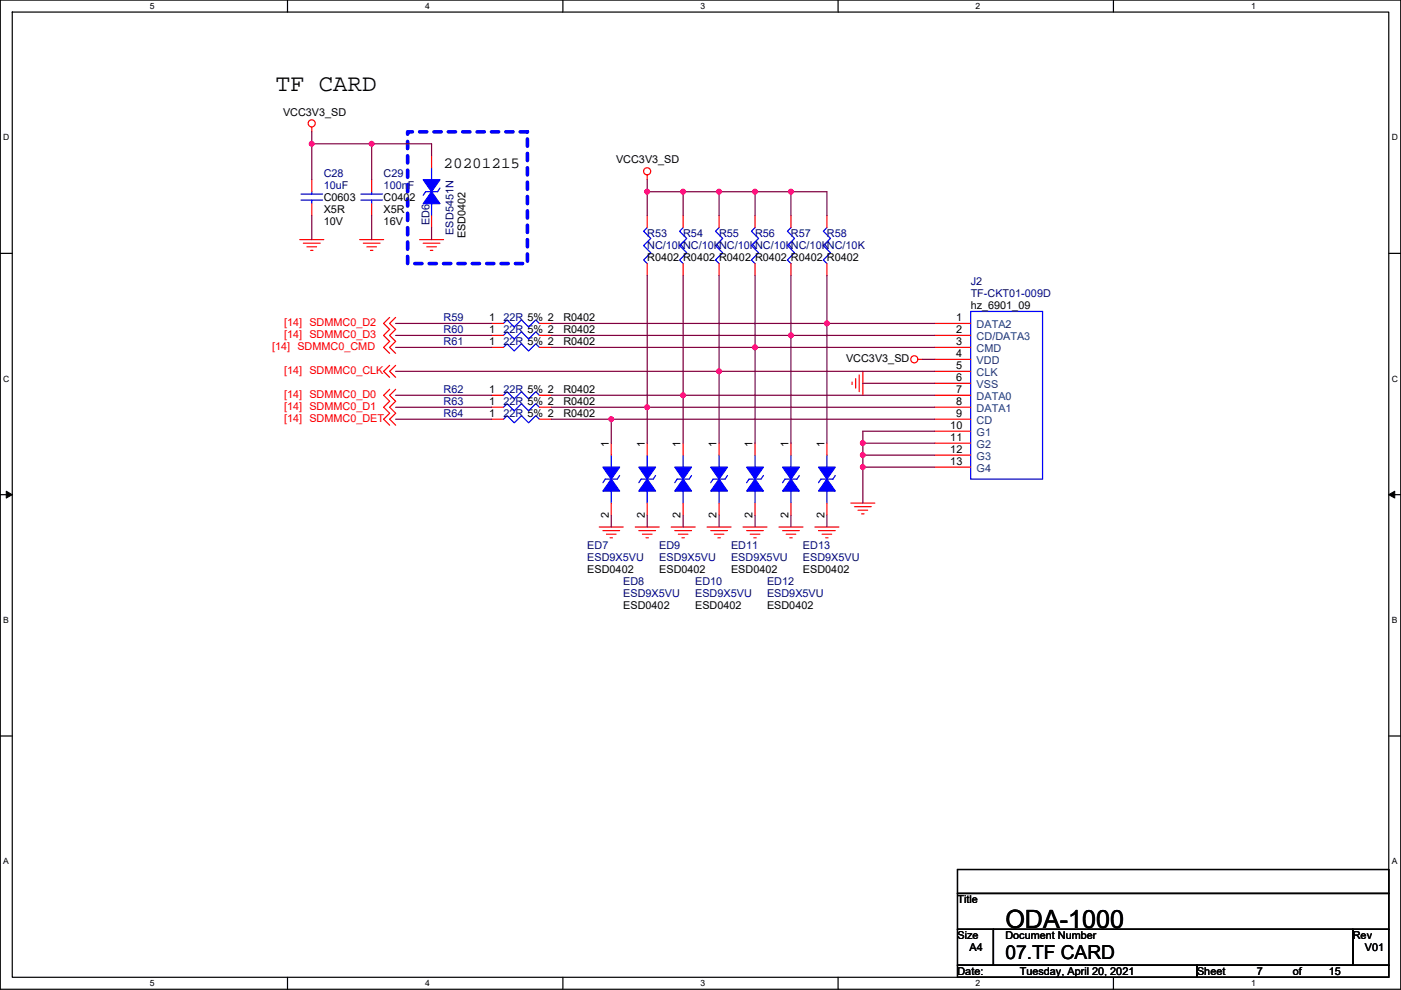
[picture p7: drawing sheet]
<svg xmlns="http://www.w3.org/2000/svg" width="297mm" height="210mm" viewBox="0 0 297 210" stroke-linecap="round" stroke-linejoin="round" font-family="sans-serif">
<path d="M.1 0h296.9v209.8h-296.9zM2.6 2.6h291.8v204.7h-291.8z" fill="none" stroke="#000" stroke-width=".25"/>
<g fill="#fff">
<path d="M31.8 .3h1v2h-1z"/>
<path d="M31.8 207.5h1v2.1h-1z"/>
</g>
<path d="M61 0v2.6M61 207.3v2.5" fill="none" stroke="#000" stroke-width=".25"/>
<g fill="#fff">
<path d="M90.1 .3h1v2h-1z"/>
<path d="M90.1 207.5h1v2.1h-1z"/>
</g>
<path d="M119.3 0v2.6M119.3 207.3v2.5" fill="none" stroke="#000" stroke-width=".25"/>
<g fill="#fff">
<path d="M148.5 .3h1v2h-1z"/>
<path d="M148.5 207.5h1v2.1h-1z"/>
</g>
<path d="M177.7 0v2.6M177.7 207.3v2.5" fill="none" stroke="#000" stroke-width=".25"/>
<g fill="#fff">
<path d="M206.9 .3h1v2h-1z"/>
<path d="M206.9 207.5h1v2.1h-1z"/>
</g>
<path d="M236.1 0v2.6M236.1 207.3v2.5" fill="none" stroke="#000" stroke-width=".25"/>
<g fill="#fff">
<path d="M265.2 .3h1v2h-1z"/>
<path d="M265.2 207.5h1v2.1h-1z"/>
<path d="M.7 28.2h1.3v2h-1.3z"/>
<path d="M295.1 28.2h1.3v2h-1.3z"/>
<path d="M.7 79.3h1.3v2.1h-1.3z"/>
<path d="M295.1 79.3h1.3v2.1h-1.3z"/>
</g>
<path d="M.1 53.7h2.5M294.4 53.7h2.6" fill="none" stroke="#000" stroke-width=".25"/>
<g fill="#fff">
<path d="M.7 130.5h1.2v2h-1.2z"/>
<path d="M295.1 130.5h1.2v2h-1.2z"/>
</g>
<path d="M.1 104.9h2.5M294.4 104.9h2.6" fill="none" stroke="#000" stroke-width=".25"/>
<path d="M1.3 104.2l1.3 .7-1.3 .7zM294.4 104.9l1.3-.7v1.4z" fill="#000" stroke="#000" stroke-width=".21"/>
<g fill="#fff">
<path d="M.7 181.7h1.2v2h-1.2z"/>
<path d="M295.1 181.7h1.2v2h-1.2z"/>
</g>
<path d="M.1 156.1h2.5M294.4 156.1h2.6M203 184.4h91.4v5.1h-91.4zM203 189.5h91.4v7.6h-91.4zM203 197.1h7.6v7.6h-7.6zM210.6 197.1h76.2v7.6h-76.2zM286.8 197.1h7.6v7.6h-7.6zM203 204.7h50.8v2.6h-50.8zM253.8 204.7h40.6v2.6h-40.6z" fill="none" stroke="#000" stroke-width=".25"/>
<path d="M86.4 28h25.4v27.9h-25.4z" fill="none" stroke="#00f" stroke-width=".76" stroke-dasharray="1.5 1.5"/>
<g fill="none" stroke="#f00" stroke-width=".25">
<path d="M66.1 26.9v1.1M66.1 38.1v2.6M78.8 38.1v2.6M91.5 33v2.6M137.2 37.1v1M63.6 50.8h5M64.3 51.6h3.6M65.1 52.3h2M65.8 53.1h.6M66.1 43.2v2.5M76.3 50.8h5M77 51.6h3.6"/>
<path d="M77.8 52.3h2M78.5 53.1h.6M78.8 43.2v2.5M89 50.8h5M89.7 51.6h3.6M90.5 52.3h2M91.2 53.1h.6M91.5 45.7v2.6M137.2 55.9v2.5M137.2 45.7v2.6M144.8 55.9v2.5M144.8 45.7v2.6"/>
<path d="M152.5 55.9v2.5M152.5 45.7v2.6M160.1 55.9v2.5M160.1 45.7v2.6M167.7 55.9v2.5M167.7 45.7v2.6M175.3 55.9v2.5M175.3 45.7v2.6M82.6 67.3l-1.3 1.3 1.3 1.3-1.3 1.2 1.3 1.3-1.3 1.3 1.3 1.3M82.6 77.5l-1.3 1.3 1.3 1.2M83.9 67.3l-1.3 1.3 1.3 1.3-1.3 1.2 1.3 1.3-1.3 1.3 1.3 1.3M83.9 77.5l-1.3 1.3 1.3 1.2"/>
<path d="M104.2 73.7h2.5M104.2 71.1h2.5M104.2 68.6h2.5M114.4 73.7h2.5M114.4 71.1h2.5M114.4 68.6h2.5M182.2 79.5v3.6M182.9 78.8v5M194.6 76.2h1M198.2 71.1h7.6M198.2 73.7h7.6M198.2 76.2h7.6"/>
<path d="M198.2 78.8h7.6M198.2 68.6h7.6M82.6 82.6l-1.3 1.2 1.3 1.3-1.3 1.3 1.3 1.3-1.3 1.2 1.3 1.3M83.9 82.6l-1.3 1.2 1.3 1.3-1.3 1.3 1.3 1.3-1.3 1.2 1.3 1.3M104.2 88.9h2.5M104.2 83.8h2.5M104.2 86.4h2.5M114.4 88.9h2.5M114.4 83.8h2.5M114.4 86.4h2.5M129.6 94v2.5M137.2 94v2.5"/>
<path d="M144.8 94v2.5M152.5 94v2.5M160.1 94v2.5M167.7 94v2.5M175.3 94v2.5M180.7 81v.6M181.4 80.3v2M198.2 81.3h7.6M198.2 83.8h7.6M198.2 86.4h7.6M198.2 88.9h7.6M198.2 91.5h7.6"/>
<path d="M198.2 94h7.6M198.2 96.5h7.6M198.2 99.1h7.6M127.1 111.8h5M127.8 112.5h3.6M128.6 113.3h2M129.3 114.1h.6M129.6 106.7v2.5M134.7 111.8h5.1M135.4 112.5h3.6M136.2 113.3h2M137 114.1h.5"/>
<path d="M137.2 106.7v2.5M142.3 111.8h5.1M143.1 112.5h3.5M143.8 113.3h2.1M144.6 114.1h.5M144.8 106.7v2.5M149.9 111.8h5.1M150.7 112.5h3.5M151.4 113.3h2.1M152.2 114.1h.5M152.5 106.7v2.5M157.5 111.8h5.1"/>
<path d="M158.3 112.5h3.6M159.1 113.3h2M159.8 114.1h.5M160.1 106.7v2.5M165.2 111.8h5M165.9 112.5h3.6M166.7 113.3h2M167.4 114.1h.6M167.7 106.7v2.5M172.8 111.8h5.1M173.5 112.5h3.6M174.3 113.3h2"/>
<path d="M175.1 114.1h.5M175.3 106.7v2.5M180.4 106.7h5.1M181.2 107.5h3.5M181.9 108.2h2.1M182.7 109h.5"/>
<circle cx="66.1" cy="26.2" r=".76"/>
<circle cx="137.2" cy="36.3" r=".76"/>
<circle cx="193.8" cy="76.2" r=".76"/>
</g>
<g fill="none" stroke="#00f" stroke-width=".25">
<path d="M91.5 35.6v2.5M93.3 39.9l-.5 .8h-2.6l-.5 .7M63.8 42.4h4.6M63.8 41.2h4.6M66.1 40.7v.5M66.1 42.4v.8M76.5 42.4h4.6M76.5 41.2h4.6M78.8 40.7v.5M78.8 42.4v.8M91.5 43.2v2.5M137.2 48.3l-.7 .7 1.5 1.6-1.5 1.5 1.5 1.5-1.5 1.5 .7 .8"/>
<path d="M144.8 48.3l-.7 .7 1.5 1.6-1.5 1.5 1.5 1.5-1.5 1.5 .7 .8M152.5 48.3l-.8 .7 1.5 1.6-1.5 1.5 1.5 1.5-1.5 1.5 .8 .8M160.1 48.3l-.8 .7 1.5 1.6-1.5 1.5 1.5 1.5-1.5 1.5 .8 .8M167.7 48.3l-.8 .7 1.6 1.6-1.6 1.5 1.6 1.5-1.6 1.5 .8 .8M175.3 48.3l-.7 .7 1.5 1.6-1.5 1.5 1.5 1.5-1.5 1.5 .7 .8M106.7 73.7l.8-.8 1.5 1.5 1.6-1.5 1.5 1.5 1.5-1.5 .8 .8M106.7 71.1l.8-.7 1.5 1.5 1.6-1.5 1.5 1.5 1.5-1.5 .8 .7M106.7 68.6l.8-.8 1.5 1.6 1.6-1.6 1.5 1.6 1.5-1.6 .8 .8M205.8 66.1h15.2v35.5h-15.2zM106.7 88.9l.8-.7 1.5 1.5 1.6-1.5 1.5 1.5 1.5-1.5 .8 .7M106.7 83.8l.8-.7 1.5 1.5 1.6-1.5 1.5 1.5 1.5-1.5 .8 .7M106.7 86.4l.8-.8 1.5 1.5 1.6-1.5 1.5 1.5 1.5-1.5 .8 .8"/>
<path d="M129.6 96.5v2.6M137.2 96.5v2.6M144.8 96.5v2.6M152.5 96.5v2.6M160.1 96.5v2.6M167.7 96.5v2.6M175.3 96.5v2.6M129.6 104.2v2.5M131.4 100.9l-.5 .7h-2.6l-.5 .8M137.2 104.2v2.5M139 100.9l-.5 .7h-2.5l-.6 .8M144.8 104.2v2.5"/>
<path d="M146.6 100.9l-.5 .7h-2.5l-.5 .8M152.5 104.2v2.5M154.2 100.9l-.5 .7h-2.5l-.5 .8M160.1 104.2v2.5M161.9 100.9l-.5 .7h-2.6l-.5 .8M167.7 104.2v2.5M169.5 100.9l-.5 .7h-2.6l-.5 .8M175.3 104.2v2.5M177.1 100.9l-.5 .7h-2.6l-.5 .8"/>
</g>
<g fill="#00f" stroke="#00f" stroke-width=".25">
<path d="M127.8 99.1h3.6l-1.8 2.5z" fill-rule="evenodd"/>
<path d="M129.6 101.6l1.8 2.6h-3.6z" fill-rule="evenodd"/>
<path d="M173.5 99.1h3.6l-1.8 2.5z" fill-rule="evenodd"/>
<path d="M175.3 101.6l1.8 2.6h-3.6z" fill-rule="evenodd"/>
<path d="M135.4 99.1h3.6l-1.8 2.5z" fill-rule="evenodd"/>
<path d="M137.2 101.6l1.8 2.6h-3.6z" fill-rule="evenodd"/>
<path d="M89.7 38.1h3.6l-1.8 2.6z" fill-rule="evenodd"/>
<path d="M91.5 40.7l1.8 2.5h-3.6z" fill-rule="evenodd"/>
<path d="M143.1 99.1h3.5l-1.8 2.5z" fill-rule="evenodd"/>
<path d="M144.8 101.6l1.8 2.6h-3.5z" fill-rule="evenodd"/>
<path d="M150.7 99.1h3.5l-1.7 2.5z" fill-rule="evenodd"/>
<path d="M152.5 101.6l1.7 2.6h-3.5z" fill-rule="evenodd"/>
<path d="M158.3 99.1h3.6l-1.8 2.5z" fill-rule="evenodd"/>
<path d="M160.1 101.6l1.8 2.6h-3.6z" fill-rule="evenodd"/>
<path d="M165.9 99.1h3.6l-1.8 2.5z" fill-rule="evenodd"/>
<path d="M167.7 101.6l1.8 2.6h-3.6z" fill-rule="evenodd"/>
</g>
<g fill="none" stroke="#800040" stroke-width=".25">
<path d="M66.1 30.5v7.6M66.1 30.5h12.7M66.1 28v2.5M78.8 30.5h12.7v2.5M78.8 30.5v7.6M137.2 38.1v2.6M66.1 45.7v5.1M78.8 45.7v5.1M91.5 48.3v2.5M137.2 40.7v5M137.2 58.4v28M137.2 40.7h7.6"/>
<path d="M144.8 40.7v5M144.8 58.4v25.4M144.8 40.7h7.7M152.5 40.7v5M152.5 40.7h7.6M152.5 58.4v20.4M160.1 40.7v5M160.1 40.7h7.6M160.1 58.4v15.3M167.7 40.7v5M167.7 40.7h7.6v5M167.7 58.4v12.7"/>
<path d="M175.3 58.4v10.2M83.9 78.8h68.6M83.9 71.1h20.3M83.9 73.7h20.3M83.9 68.6h20.3M116.9 73.7h43.2M116.9 71.1h50.8M116.9 68.6h58.4M152.5 78.8h45.7M152.5 78.8v15.2M160.1 73.7h38.1M160.1 73.7v20.3"/>
<path d="M167.7 71.1h30.5M167.7 71.1v22.9M175.3 68.6h22.9M175.3 68.6v25.4M195.6 76.2h2.6M83.9 83.8h20.3M83.9 86.4h20.3M83.9 88.9h20.3M116.9 83.8h27.9M116.9 88.9h12.7M116.9 86.4h20.3M129.6 88.9v5.1"/>
<path d="M129.6 88.9h68.6M137.2 86.4h61M137.2 86.4v7.6M144.8 83.8v10.2M144.8 83.8h53.4M182.9 94v2.5M182.9 96.5v2.6M182.9 99.1v7.6M182.9 94h15.3M182.9 96.5h15.3M182.9 99.1h15.3M182.9 81.3h15.3"/>
<path d="M198.2 91.5h-15.3v2.5M129.6 109.2v2.6M137.2 109.2v2.6M144.8 109.2v2.6M152.5 109.2v2.6M160.1 109.2v2.6M167.7 109.2v2.6M175.3 109.2v2.6"/>
</g>
<g fill="#f0f" stroke="#f0f" stroke-width=".25">
<circle cx="137.2" cy="40.6" r=".5"/>
<circle cx="152.4" cy="40.6" r=".5"/>
<circle cx="144.8" cy="40.6" r=".5"/>
<circle cx="160.1" cy="40.6" r=".5"/>
<circle cx="167.7" cy="40.6" r=".5"/>
<circle cx="175.3" cy="68.6" r=".5"/>
<circle cx="167.7" cy="71.1" r=".5"/>
<circle cx="160.1" cy="73.7" r=".5"/>
<circle cx="152.4" cy="78.7" r=".5"/>
<circle cx="144.8" cy="83.8" r=".5"/>
<circle cx="137.2" cy="86.4" r=".5"/>
<circle cx="129.6" cy="88.9" r=".5"/>
<circle cx="182.9" cy="94" r=".5"/>
<circle cx="182.9" cy="96.5" r=".5"/>
<circle cx="182.9" cy="99.1" r=".5"/>
<circle cx="78.8" cy="30.5" r=".5"/>
<circle cx="66.1" cy="30.5" r=".5"/>
</g>
<text font-size="5.3" x="213.2" y="196.8">ODA-1000</text>
<text font-size="5.1" x="58.5" y="19.3">TF CARD</text>
<text font-size="4.1" x="213.2" y="203.3">07.TF CARD</text>
<text font-size="3.3" x="94" y="35.7">20201215</text>
<g font-size="2.3">
<text x="60" y="24.7">VCC3V3_SD</text>
<text x="130.6" y="34.6">VCC3V3_SD</text>
<text x="68.6" y="42.7">C0603</text>
<text x="68.6" y="45.3">X5R</text>
<text x="68.6" y="47.8">10V</text>
<text x="81.3" y="42.7">C0402</text>
<text x="81.3" y="45.3">X5R</text>
<text x="81.3" y="47.8">16V</text>
<text x="98.7" y="50.6" transform="rotate(-90 98.7 50.6)">ESD0402</text>
<text x="137.2" y="55.4">R0402 R0402 R0402 R0402 R0402 R0402</text>
<text x="205.8" y="65.6">hz_6901_09</text>
<text x="103.7" y="70.6">1</text>
<text x="103.7" y="68.1">1</text>
<text x="119.4" y="70.7">R0402</text>
<text x="119.4" y="68.1">R0402</text>
<text x="202.8" y="70.6">2</text>
<text x="202.8" y="68.1">1</text>
<text x="103.7" y="73.2">1</text>
<text x="119.4" y="73.2">R0402</text>
<text x="179.4" y="76.8">VCC3V3_SD</text>
<text x="202.8" y="73.2">3</text>
<text x="202.8" y="75.7">4</text>
<text x="103.7" y="83.3">1</text>
<text x="119.4" y="83.4">R0402</text>
<text x="202.8" y="78.2">5</text>
<text x="202.8" y="80.8">6</text>
<text x="202.8" y="83.3">7</text>
<text x="103.7" y="88.4">1</text>
<text x="103.7" y="85.9">1</text>
<text x="119.4" y="88.4">R0402</text>
<text x="119.4" y="85.9">R0402</text>
<text x="202.8" y="85.9">8</text>
<text x="202.8" y="88.4">9</text>
<text x="129.1" y="94.8" transform="rotate(-90 129.1 94.8)">1</text>
<text x="136.7" y="94.8" transform="rotate(-90 136.7 94.8)">1</text>
<text x="144.3" y="94.8" transform="rotate(-90 144.3 94.8)">1</text>
<text x="151.9" y="94.8" transform="rotate(-90 151.9 94.8)">1</text>
<text x="159.6" y="94.8" transform="rotate(-90 159.6 94.8)">1</text>
<text x="167.2" y="94.8" transform="rotate(-90 167.2 94.8)">1</text>
<text x="174.8" y="94.8" transform="rotate(-90 174.8 94.8)">1</text>
<text x="201.5" y="90.9">10</text>
<text x="201.5" y="93.5">11</text>
<text x="201.5" y="96">12</text>
<text x="201.5" y="98.6">13</text>
<text x="129.1" y="109.8" transform="rotate(-90 129.1 109.8)">2</text>
<text x="136.7" y="109.8" transform="rotate(-90 136.7 109.8)">2</text>
<text x="144.3" y="109.8" transform="rotate(-90 144.3 109.8)">2</text>
<text x="151.9" y="109.8" transform="rotate(-90 151.9 109.8)">2</text>
<text x="159.6" y="109.8" transform="rotate(-90 159.6 109.8)">2</text>
<text x="167.2" y="109.8" transform="rotate(-90 167.2 109.8)">2</text>
<text x="174.8" y="109.8" transform="rotate(-90 174.8 109.8)">2</text>
<text x="124.5" y="121.5">ESD0402</text>
<text x="139.8" y="121.5">ESD0402</text>
<text x="155" y="121.5">ESD0402</text>
<text x="170.2" y="121.5">ESD0402</text>
<text x="132.1" y="129.1">ESD0402</text>
<text x="147.4" y="129.1">ESD0402</text>
<text x="162.6" y="129.1">ESD0402</text>
<text x="203" y="191.6">Title</text>
<text x="203" y="199.2">Size</text>
<text x="205.5" y="201.7">A4</text>
<text x="213.2" y="199.2">Document Number</text>
<text x="286.8" y="199.2">Rev</text>
<text x="289.4" y="201.7">V01</text>
<text x="203" y="206.8">Date:</text>
<text x="216.2" y="206.8">Tuesday, April 20, 2021</text>
<text x="253.8" y="206.8">Sheet</text>
<text x="266.5" y="206.8">7</text>
<text x="274.1" y="206.8">of</text>
<text x="281.7" y="206.8">15</text>
</g>
<g font-size="2.3" fill="#000080">
<text x="68.6" y="37.6">C28</text>
<text x="68.6" y="40.2">10uF</text>
<text x="81.3" y="37.6">C29</text>
<text x="81.3" y="40.2">100nF</text>
<text x="91.1" y="47.8" transform="rotate(-90 91.1 47.8)">ED6</text>
<text x="96.2" y="49.8" transform="rotate(-90 96.2 49.8)">ESD5451N</text>
<text x="137.2" y="50.3">R53</text>
<text x="137.2" y="52.9">NC/10KNC/10KNC/10KNC/10KNC/10KNC/10K</text>
<text x="144.8" y="50.3">R54</text>
<text x="152.5" y="50.3">R55</text>
<text x="160.1" y="50.3">R56</text>
<text x="167.7" y="50.3">R57</text>
<text x="175.3" y="50.3">R58</text>
<text x="205.8" y="60.5">J2</text>
<text x="205.8" y="63">TF-CKT01-009D</text>
<text x="94" y="70.7">R60</text>
<text x="94" y="68.1">R59</text>
<text x="106.7" y="70.7">22R 5% 2</text>
<text x="106.7" y="68.1">22R 5% 2</text>
<text x="94" y="73.2">R61</text>
<text x="106.7" y="73.2">22R 5% 2</text>
<text x="94" y="83.4">R62</text>
<text x="106.7" y="83.4">22R 5% 2</text>
<text x="94" y="88.4">R64</text>
<text x="94" y="85.9">R63</text>
<text x="106.7" y="88.4">22R 5% 2</text>
<text x="106.7" y="85.9">22R 5% 2</text>
<text x="124.5" y="116.4">ED7</text>
<text x="124.5" y="118.9">ESD9X5VU</text>
<text x="139.8" y="116.4">ED9</text>
<text x="139.8" y="118.9">ESD9X5VU</text>
<text x="155" y="116.4">ED11</text>
<text x="155" y="118.9">ESD9X5VU</text>
<text x="170.2" y="116.4">ED13</text>
<text x="170.2" y="118.9">ESD9X5VU</text>
<text x="132.1" y="124">ED8</text>
<text x="147.4" y="124">ED10</text>
<text x="162.6" y="124">ED12</text>
<text x="132.1" y="126.5">ESD9X5VU</text>
<text x="147.4" y="126.5">ESD9X5VU</text>
<text x="162.6" y="126.5">ESD9X5VU</text>
</g>
<g font-size="2.3" fill="#f00">
<text x="60.3" y="69.1">[14] SDMMC0_D2</text>
<text x="60.3" y="71.7">[14] SDMMC0_D3</text>
<text x="57.7" y="74.2">[14] SDMMC0_CMD</text>
<text x="60.3" y="79.3">[14] SDMMC0_CLK</text>
<text x="60.3" y="84.4">[14] SDMMC0_D0</text>
<text x="60.3" y="86.9">[14] SDMMC0_D1</text>
<text x="60.3" y="89.5">[14] SDMMC0_DET</text>
</g>
<g font-size="2.3" fill="#004080">
<text x="207.1" y="69.6">DATA2</text>
<text x="207.1" y="72.2">CD/DATA3</text>
<text x="207.1" y="74.7">CMD</text>
<text x="207.1" y="77.3">VDD</text>
<text x="207.1" y="79.8">CLK</text>
<text x="207.1" y="82.3">VSS</text>
<text x="207.1" y="84.9">DATA0</text>
<text x="207.1" y="87.4">DATA1</text>
<text x="207.1" y="90">CD</text>
<text x="207.1" y="92.5">G1</text>
<text x="207.1" y="95">G2</text>
<text x="207.1" y="97.6">G3</text>
<text x="207.1" y="100.1">G4</text>
</g>
<g font-size="1.8">
<text x="31.8" y="1.9">5</text>
<text x="90.1" y="1.9">4</text>
<text x="148.5" y="1.9">3</text>
<text x="206.9" y="1.9">2</text>
<text x="265.2" y="1.9">1</text>
<text x=".7" y="29.8">D</text>
<text x="295.1" y="29.8">D</text>
<text x=".7" y="81">C</text>
<text x="295.1" y="81">C</text>
<text x=".7" y="132.1">B</text>
<text x="295.1" y="132.1">B</text>
<text x=".7" y="183.3">A</text>
<text x="295.1" y="183.3">A</text>
<text x="31.8" y="209.2">5</text>
<text x="90.1" y="209.2">4</text>
<text x="148.5" y="209.2">3</text>
<text x="206.9" y="209.2">2</text>
<text x="265.2" y="209.2">1</text>
</g>
</svg>
